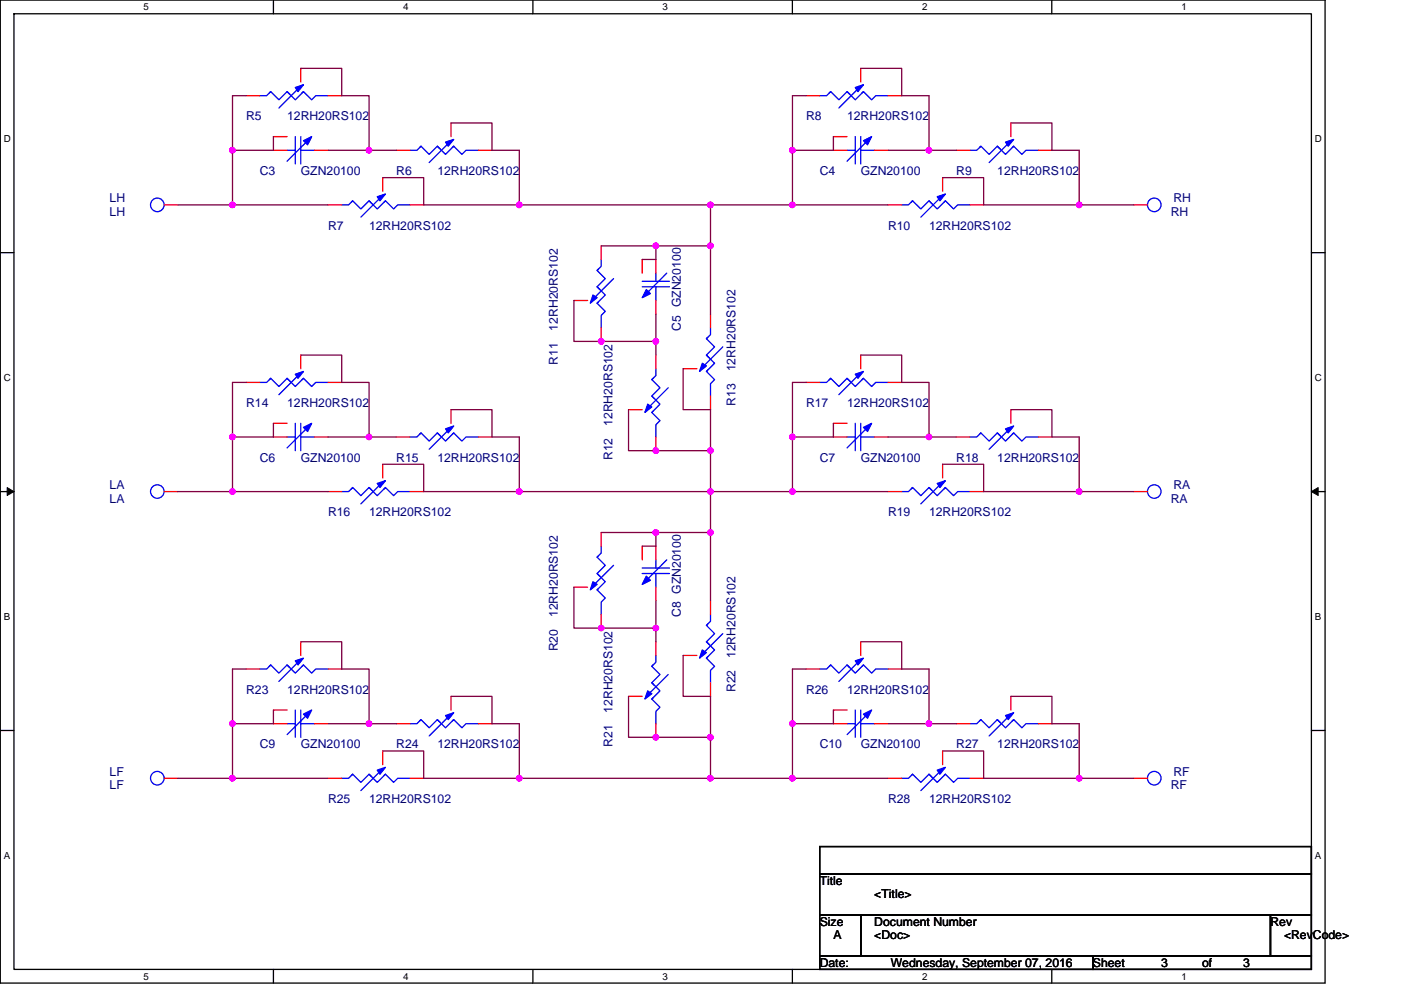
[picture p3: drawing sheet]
<svg xmlns="http://www.w3.org/2000/svg" width="297mm" height="210mm" viewBox="0 0 297 210" stroke-linecap="round" stroke-linejoin="round" font-family="sans-serif">
<path d="M.1 0h280.8v208.5h-280.8zM3 2.9h275v202.7h-275z" fill="none" stroke="#000" stroke-width=".28"/>
<g fill="#fff">
<path d="M30.5 .3h1.1v2.3h-1.1z"/>
<path d="M30.5 205.9h1.1v2.3h-1.1z"/>
</g>
<path d="M58 0v2.9M58 205.6v2.9" fill="none" stroke="#000" stroke-width=".28"/>
<g fill="#fff">
<path d="M85.5 .3h1.1v2.3h-1.1z"/>
<path d="M85.5 205.9h1.1v2.3h-1.1z"/>
</g>
<path d="M113 0v2.9M113 205.6v2.9" fill="none" stroke="#000" stroke-width=".28"/>
<g fill="#fff">
<path d="M140.5 .3h1.1v2.3h-1.1z"/>
<path d="M140.5 205.9h1.1v2.3h-1.1z"/>
</g>
<path d="M168 0v2.9M168 205.6v2.9" fill="none" stroke="#000" stroke-width=".28"/>
<g fill="#fff">
<path d="M195.5 .3h1.2v2.3h-1.2z"/>
<path d="M195.5 205.9h1.2v2.3h-1.2z"/>
</g>
<path d="M223 0v2.9M223 205.6v2.9" fill="none" stroke="#000" stroke-width=".28"/>
<g fill="#fff">
<path d="M250.5 .3h1.2v2.3h-1.2z"/>
<path d="M250.5 205.9h1.2v2.3h-1.2z"/>
<path d="M.8 28.3h1.5v2.3h-1.5z"/>
<path d="M278.8 28.3h1.5v2.3h-1.5z"/>
<path d="M.8 78.9h1.5v2.3h-1.5z"/>
<path d="M278.8 78.9h1.5v2.3h-1.5z"/>
</g>
<path d="M.1 53.6h2.9M278 53.6h2.9" fill="none" stroke="#000" stroke-width=".28"/>
<g fill="#fff">
<path d="M.8 129.6h1.4v2.3h-1.4z"/>
<path d="M278.8 129.6h1.4v2.3h-1.4z"/>
</g>
<path d="M.1 104.3h2.9M278 104.3h2.9" fill="none" stroke="#000" stroke-width=".28"/>
<path d="M1.5 103.4l1.5 .9-1.5 .8zM278 104.3l1.5-.9v1.7z" fill="#000" stroke="#000" stroke-width=".21"/>
<g fill="#fff">
<path d="M.8 180.3h1.4v2.3h-1.4z"/>
<path d="M278.8 180.3h1.4v2.3h-1.4z"/>
</g>
<path d="M.1 154.9h2.9M278 154.9h2.9M173.8 179.6h104.2v5.7h-104.2zM173.8 194h8.7v8.7h-8.7zM173.8 185.3h104.2v8.7h-104.2zM182.5 194h86.9v8.7h-86.9zM269.4 194h8.6v8.7h-8.6zM173.8 202.7h57.9v2.9h-57.9zM231.7 202.7h46.3v2.9h-46.3z" fill="none" stroke="#000" stroke-width=".28"/>
<g fill="#00f" stroke="#00f" stroke-width=".28">
<path d="M183.1 151.5l1.7-.9-.9 1.7z" fill-rule="evenodd"/>
<path d="M94.5 30.1l1.7-.5-1.2 1.4z" fill-rule="evenodd"/>
<path d="M148.9 137.9l.9 .5-1.5 1.2z" fill-rule="evenodd"/>
<path d="M94.5 151.8l1.7-.6-1.2 1.4z" fill-rule="evenodd"/>
<path d="M125.7 62.6l.9 .5-1.4 1.2z" fill-rule="evenodd"/>
<path d="M137 61.4l.9 .9-1.7 .8z" fill-rule="evenodd"/>
<path d="M125.7 123.4l.9 .6-1.4 1.1z" fill-rule="evenodd"/>
<path d="M80 102.5l1.7-.5-1.1 1.4z" fill-rule="evenodd"/>
<path d="M213.2 30.1l1.7-.5-1.1 1.4z" fill-rule="evenodd"/>
<path d="M213.2 91l1.7-.6-1.1 1.4z" fill-rule="evenodd"/>
<path d="M80 41.7l1.7-.6-1.1 1.5z" fill-rule="evenodd"/>
<path d="M62.6 79.4l1.7-.6-1.1 1.4z" fill-rule="evenodd"/>
<path d="M80 163.3l1.7-.5-1.1 1.4z" fill-rule="evenodd"/>
<path d="M213.2 151.8l1.7-.6-1.1 1.4z" fill-rule="evenodd"/>
<path d="M62.6 140.2l1.7-.6-1.1 1.4z" fill-rule="evenodd"/>
<path d="M137 122.2l.9 .9-1.7 .9z" fill-rule="evenodd"/>
<path d="M64.3 90.7l1.8-.9-.9 1.7z" fill-rule="evenodd"/>
<path d="M198.7 41.7l1.7-.6-1.1 1.5z" fill-rule="evenodd"/>
<path d="M198.7 102.5l1.7-.5-1.1 1.4z" fill-rule="evenodd"/>
<path d="M64.3 151.5l1.8-.9-.9 1.7z" fill-rule="evenodd"/>
<path d="M137.3 85.7l.9 .6-1.5 1.2z" fill-rule="evenodd"/>
<path d="M62.6 18.6l1.7-.6-1.1 1.4z" fill-rule="evenodd"/>
<path d="M181.3 18.6l1.8-.6-1.2 1.4z" fill-rule="evenodd"/>
<path d="M137.3 146.5l.9 .6-1.5 1.2z" fill-rule="evenodd"/>
<path d="M181.3 79.4l1.8-.6-1.2 1.4z" fill-rule="evenodd"/>
<path d="M198.7 163.3l1.7-.5-1.1 1.4z" fill-rule="evenodd"/>
<path d="M181.3 140.2l1.8-.6-1.2 1.4z" fill-rule="evenodd"/>
<path d="M183.1 29.8l1.7-.8-.9 1.7z" fill-rule="evenodd"/>
<path d="M183.1 90.7l1.7-.9-.9 1.7z" fill-rule="evenodd"/>
<path d="M94.5 91l1.7-.6-1.2 1.4z" fill-rule="evenodd"/>
<path d="M148.9 77l.9 .6-1.5 1.2z" fill-rule="evenodd"/>
<path d="M64.3 29.8l1.8-.8-.9 1.7z" fill-rule="evenodd"/>
</g>
<g fill="none" stroke="#00f" stroke-width=".28">
<path d="M57.4 19.4l-.3 .3M60.9 19.4l.5 .6M63.5 18.6l-4.4 4.3M64.3 19.4l-.3 .3M176.1 19.4l-.3 .3M179.6 19.4l.6 .6M182.2 18.6l-4.3 4.3M183.1 19.4l-.3 .3M55.1 20.3h1.4l.9-.9 1.7 1.8 1.8-1.8 1.7 1.8 1.7-1.8 1.8 1.8 .8-.9h2.7M60.9 31.9h1.7M62.6 29v5.8M63.8 29v5.8"/>
<path d="M63.8 31.9h2.9M64.9 30.1l-4 4.1M86.9 31.9h1.5l.9-.9 1.7 1.7 1.7-1.7 1.8 1.7 1.7-1.7 1.7 1.7 .9-.8h2.6M89.3 31l-.3 .3M92.7 31l.6 .6M95.3 30.1l-4.3 4.4M96.2 31l-.3 .3M173.8 20.3h1.5l.8-.9 1.8 1.8 1.7-1.8 1.7 1.8 1.8-1.8 1.7 1.8 .9-.9h2.6M179.6 31.9h1.7M181.3 29v5.8M182.5 29v5.8M182.5 31.9h2.9"/>
<path d="M183.6 30.1l-4 4.1M205.7 31.9h1.4l.9-.9 1.7 1.7 1.8-1.7 1.7 1.7 1.7-1.7 1.8 1.7 .8-.8h2.6M208 31l-.3 .3M211.5 31l.5 .6M214.1 30.1l-4.4 4.4M214.9 31l-.3 .3M72.5 43.5h1.4l.9-.9 1.7 1.7 1.7-1.7 1.8 1.7 1.7-1.7 1.8 1.7 .8-.8h2.6M74.8 42.6l-.3 .3M78.2 42.6l.6 .6M80.9 41.7l-4.4 4.4M81.7 42.6l-.3 .3M126.9 57.1l-.3 .3"/>
<path d="M127.5 55v1.5l-.9 .9 1.7 1.7-1.7 1.7 1.7 1.8-1.7 1.7 1.7 1.7-.8 .9v2.6M130.1 59.1l-4.4 4.3M136.2 59.7h5.7M139.1 57.9v1.8M141.4 57.9l-4.1 4.1M191.2 43.5h1.4l.9-.9 1.7 1.7 1.8-1.7 1.7 1.7 1.7-1.7 1.8 1.7 .8-.8h2.7M193.5 42.6l-.3 .3M197 42.6l.5 .6M199.6 41.7l-4.4 4.4M200.4 42.6l-.3 .3M63.5 79.4l-4.4 4.3M126.6 60.8l.6 .6"/>
<path d="M126.9 64l-.3 .3M136.2 60.8h5.7M139.1 78.2v1.5l-.9 .8 1.7 1.8-1.7 1.7 1.7 1.7-1.7 1.8 1.7 1.7-.8 .9v2.6M139.1 60.8v2.9M149.8 75.3l.5 .6M150 71.5l-.2 .3M150 78.5l-.2 .3M150.6 69.5v1.5l-.8 .8 1.7 1.8-1.7 1.7 1.7 1.7-1.7 1.8 1.7 1.7-.9 .9v2.6M153.2 73.6l-4.3 4.3M182.2 79.4l-4.3 4.3M55.1 81.1h1.4l.9-.9 1.7 1.8 1.8-1.8 1.7 1.8 1.7-1.8 1.8 1.8 .8-.9h2.7M57.4 80.2l-.3 .3"/>
<path d="M60.9 92.7h1.7M60.9 80.2l.5 .6M62.6 89.8v5.8M63.8 89.8v5.8M63.8 92.7h2.9M64.3 80.2l-.3 .3M64.9 91l-4 4M86.9 92.7h1.5l.9-.9 1.7 1.8 1.7-1.8 1.8 1.8 1.7-1.8 1.7 1.8 .9-.9h2.6M89.3 91.8l-.3 .3M92.7 91.8l.6 .6M95.3 91l-4.3 4.3M96.2 91.8l-.3 .3"/>
<path d="M138.2 84l.6 .6M138.5 80.2l-.3 .3M138.5 87.2l-.3 .3M141.7 82.3l-4.4 4.3M173.8 81.1h1.5l.8-.9 1.8 1.8 1.7-1.8 1.7 1.8 1.8-1.8 1.7 1.8 .9-.9h2.6M176.1 80.2l-.3 .3M179.6 92.7h1.7M179.6 80.2l.6 .6M181.3 89.8v5.8M182.5 89.8v5.8M182.5 92.7h2.9M183.1 80.2l-.3 .3"/>
<path d="M183.6 91l-4 4M205.7 92.7h1.4l.9-.9 1.7 1.8 1.8-1.8 1.7 1.8 1.7-1.8 1.8 1.8 .8-.9h2.6M208 91.8l-.3 .3M211.5 91.8l.5 .6M214.1 91l-4.4 4.3M214.9 91.8l-.3 .3M72.5 104.3h1.4l.9-.9 1.7 1.7 1.7-1.7 1.8 1.7 1.7-1.7 1.8 1.7 .8-.8h2.6M74.8 103.4l-.3 .3M78.2 103.4l.6 .6M80.9 102.5l-4.4 4.4M81.7 103.4l-.3 .3M126.9 117.9l-.3 .3"/>
<path d="M127.5 115.8v1.5l-.9 .9 1.7 1.7-1.7 1.7 1.7 1.8-1.7 1.7 1.7 1.8-.8 .8v2.6M130.1 119.9l-4.4 4.3M139.1 118.7v1.8M141.4 118.7l-4.1 4.1M191.2 104.3h1.4l.9-.9 1.7 1.7 1.8-1.7 1.7 1.7 1.7-1.7 1.8 1.7 .8-.8h2.7M193.5 103.4l-.3 .3M197 103.4l.5 .6M199.6 102.5l-4.4 4.4M200.4 103.4l-.3 .3M126.6 121.6l.6 .6M126.9 124.8l-.3 .3M136.2 120.5h5.7"/>
<path d="M136.2 121.6h5.7M139.1 139v1.5l-.9 .8 1.7 1.8-1.7 1.7 1.7 1.7-1.7 1.8 1.7 1.7-.8 .9v2.6M139.1 121.6v2.9M149.8 136.1l.5 .6M150 132.4l-.2 .3M150 139.3l-.2 .3M150.6 130.3v1.5l-.8 .9 1.7 1.7-1.7 1.7 1.7 1.8-1.7 1.7 1.7 1.7-.9 .9v2.6M153.2 134.4l-4.3 4.3M55.1 141.9h1.4l.9-.9 1.7 1.8 1.8-1.8 1.7 1.8 1.7-1.8 1.8 1.8 .8-.9h2.7M57.4 141l-.3 .3M60.9 153.5h1.7M60.9 141l.5 .6"/>
<path d="M62.6 150.6v5.8M63.5 140.2l-4.4 4.3M63.8 150.6v5.8M63.8 153.5h2.9M64.3 141l-.3 .3M64.9 151.8l-4 4M86.9 153.5h1.5l.9-.9 1.7 1.8 1.7-1.8 1.8 1.8 1.7-1.8 1.7 1.8 .9-.9h2.6M89.3 152.6l-.3 .3M92.7 152.6l.6 .6M95.3 151.8l-4.3 4.3M96.2 152.6l-.3 .3M138.2 144.8l.6 .6"/>
<path d="M138.5 141l-.3 .3M138.5 148l-.3 .3M141.7 143.1l-4.4 4.3M173.8 141.9h1.5l.8-.9 1.8 1.8 1.7-1.8 1.7 1.8 1.8-1.8 1.7 1.8 .9-.9h2.6M176.1 141l-.3 .3M179.6 153.5h1.7M179.6 141l.6 .6M181.3 150.6v5.8M182.2 140.2l-4.3 4.3M182.5 150.6v5.8M182.5 153.5h2.9M183.1 141l-.3 .3"/>
<path d="M183.6 151.8l-4 4M205.7 153.5h1.4l.9-.9 1.7 1.8 1.8-1.8 1.7 1.8 1.7-1.8 1.8 1.8 .8-.9h2.6M208 152.6l-.3 .3M211.5 152.6l.5 .6M214.1 151.8l-4.4 4.3M214.9 152.6l-.3 .3M72.5 165.1h1.4l.9-.9 1.7 1.7 1.7-1.7 1.8 1.7 1.7-1.7 1.8 1.7 .8-.8h2.6M74.8 164.2l-.3 .3M78.2 164.2l.6 .6M80.9 163.3l-4.4 4.4M81.7 164.2l-.3 .3M191.2 165.1h1.4l.9-.9 1.7 1.7 1.8-1.7 1.7 1.7 1.7-1.7 1.8 1.7 .8-.8h2.7"/>
<path d="M193.5 164.2l-.3 .3M197 164.2l.5 .6M199.6 163.3l-4.4 4.4M200.4 164.2l-.3 .3"/>
<circle cx="33.4" cy="43.5" r="1.44"/>
<circle cx="244.7" cy="43.5" r="1.44"/>
<circle cx="33.4" cy="104.3" r="1.43"/>
<circle cx="244.7" cy="104.3" r="1.43"/>
<circle cx="33.4" cy="165.1" r="1.44"/>
<circle cx="244.7" cy="165.1" r="1.44"/>
</g>
<g fill="none" stroke="#f00" stroke-width=".28">
<path d="M63.8 14.5v2.9M182.5 14.5v2.9M52.2 20.3h2.9M58 31.9h2.9M58 29h2.9M66.7 31.9h2.9M69.6 20.3h2.9M81.1 37.7v2.9M84 31.9h2.9M95.6 26.1v2.9M101.4 31.9h2.9M170.9 20.3h2.9"/>
<path d="M176.7 31.9h2.9M176.7 29h2.9M185.4 31.9h2.9M188.3 20.3h2.9M199.9 37.7v2.9M202.8 31.9h2.9M214.3 26.1v2.9M220.1 31.9h2.9M34.8 43.5h2.9M69.6 43.5h2.9M86.9 43.5h2.9M127.5 52.2v2.8"/>
<path d="M136.2 55v2.9M139.1 55v2.9M188.3 43.5h2.9M205.7 43.5h2.9M240.4 43.5h2.9M63.8 75.3v2.9M121.7 63.7h2.9M127.5 69.5v2.9M139.1 63.7v2.9M139.1 75.3v2.9M144.8 78.2h2.9M150.6 66.6v2.9"/>
<path d="M182.5 75.3v2.9M52.2 81.1h2.9M58 92.7h2.9M58 89.8h2.9M66.7 92.7h2.9M69.6 81.1h2.9M81.1 98.5v2.9M84 92.7h2.9M95.6 86.9v2.9M101.4 92.7h2.9M133.3 86.9h2.9M139.1 92.7v2.9"/>
<path d="M150.6 84v2.9M170.9 81.1h2.9M176.7 92.7h2.9M176.7 89.8h2.9M185.4 92.7h2.9M188.3 81.1h2.9M199.9 98.5v2.9M202.8 92.7h2.9M214.3 86.9v2.9M220.1 92.7h2.9M34.8 104.3h2.9M69.6 104.3h2.9"/>
<path d="M86.9 104.3h2.9M127.5 112.9v2.9M136.2 115.8v2.9M139.1 115.8v2.9M188.3 104.3h2.9M205.7 104.3h2.9M240.4 104.3h2.9M63.8 136.1v2.9M121.7 124.5h2.9M127.5 130.3v2.9M139.1 124.5v2.9M139.1 136.1v2.9"/>
<path d="M144.8 139h2.9M150.6 127.4v2.9M182.5 136.1v2.9M52.2 141.9h2.9M58 153.5h2.9M58 150.6h2.9M66.7 153.5h2.9M69.6 141.9h2.9M81.1 159.3v2.9M84 153.5h2.9M95.6 147.7v2.9M101.4 153.5h2.9"/>
<path d="M133.3 147.7h2.9M139.1 153.5v2.9M150.6 144.8v2.9M170.9 141.9h2.9M176.7 153.5h2.9M176.7 150.6h2.9M185.4 153.5h2.9M188.3 141.9h2.9M199.9 159.3v2.9M202.8 153.5h2.9M214.3 147.7v2.9M220.1 153.5h2.9"/>
<path d="M34.8 165.1h2.9M69.6 165.1h2.9M86.9 165.1h2.9M188.3 165.1h2.9M205.7 165.1h2.9M240.4 165.1h2.9"/>
</g>
<g fill="none" stroke="#800040" stroke-width=".28">
<path d="M63.8 14.5h8.7v5.8h5.7v11.6M182.5 14.5h8.7v5.8h5.8v11.6M49.3 31.9v11.6h20.3M52.2 20.3h-2.9v11.6M58 29v2.9h-8.7M69.6 31.9h8.6M78.2 31.9h5.8M81.1 37.7h8.7v5.8h20.3M95.6 26.1h8.7v5.8h5.8v11.6M168 31.9v11.6M170.9 20.3h-2.9v11.6M176.7 29v2.9h-8.7"/>
<path d="M188.3 31.9h8.7M197 31.9h5.8M199.9 37.7h8.7v5.8h20.2M214.3 26.1h8.7v5.8h5.8v11.6M37.7 43.5h11.6M110.1 43.5h40.5M127.5 52.2h11.6M139.1 52.2h11.5v14.4M139.1 52.2v2.8h-2.9M150.6 43.5v8.7M150.6 43.5h17.4M168 43.5h20.3"/>
<path d="M228.8 43.5h11.6M63.8 75.3h8.7v5.8h5.7v11.6M121.7 63.7v8.7h17.4M139.1 66.6v5.8M139.1 72.4v2.9M144.8 78.2v8.7h5.8v8.7M182.5 75.3h8.7v5.8h5.8v11.6M49.3 92.7v11.6h20.3M52.2 81.1h-2.9v11.6M58 89.8v2.9h-8.7M69.6 92.7h8.6M78.2 92.7h5.8"/>
<path d="M81.1 98.5h8.7v5.8h20.3M95.6 86.9h8.7v5.8h5.8v11.6M133.3 86.9v8.7h17.3M150.6 95.6v8.7h17.4M168 92.7v11.6M170.9 81.1h-2.9v11.6M176.7 89.8v2.9h-8.7M188.3 92.7h8.7M197 92.7h5.8M199.9 98.5h8.7v5.8h20.2M214.3 86.9h8.7v5.8h5.8v11.6M37.7 104.3h11.6"/>
<path d="M110.1 104.3h40.5v8.6M127.5 112.9h11.6M139.1 112.9v2.9h-2.9M139.1 112.9h11.5v14.5M168 104.3h20.3M228.8 104.3h11.6M63.8 136.1h8.7v5.8h5.7v11.6M121.7 124.5v8.7h17.4M139.1 127.4v5.8M139.1 133.2v2.9M144.8 139v8.7h5.8v8.7M182.5 136.1h8.7v5.8h5.8v11.6"/>
<path d="M49.3 153.5v11.6h20.3M52.2 141.9h-2.9v11.6M58 150.6v2.9h-8.7M69.6 153.5h8.6M78.2 153.5h5.8M81.1 159.3h8.7v5.8h20.3M95.6 147.7h8.7v5.8h5.8v11.6M133.3 147.7v8.7h17.3M150.6 156.4v8.7M168 153.5v11.6h20.3M170.9 141.9h-2.9v11.6M176.7 150.6v2.9h-8.7"/>
<path d="M188.3 153.5h8.7M197 153.5h5.8M199.9 159.3h8.7v5.8h20.2M214.3 147.7h8.7v5.8h5.8v11.6M37.7 165.1h11.6M110.1 165.1h40.5M150.6 165.1h17.4M228.8 165.1h11.6"/>
</g>
<g fill="#f0f" stroke="#f0f" stroke-width=".28">
<circle cx="49.3" cy="31.9" r=".57"/>
<circle cx="78.2" cy="31.9" r=".57"/>
<circle cx="168" cy="31.9" r=".57"/>
<circle cx="197" cy="31.9" r=".57"/>
<circle cx="168" cy="43.5" r=".57"/>
<circle cx="228.8" cy="43.5" r=".57"/>
<circle cx="139" cy="72.4" r=".57"/>
<circle cx="150.6" cy="52.1" r=".57"/>
<circle cx="139" cy="52.1" r=".57"/>
<circle cx="150.6" cy="95.6" r=".57"/>
<circle cx="139" cy="95.6" r=".57"/>
<circle cx="78.2" cy="92.7" r=".57"/>
<circle cx="49.3" cy="92.7" r=".57"/>
<circle cx="168" cy="92.7" r=".57"/>
<circle cx="197" cy="92.7" r=".57"/>
<circle cx="168" cy="104.3" r=".57"/>
<circle cx="228.8" cy="104.3" r=".57"/>
<circle cx="139" cy="133.2" r=".57"/>
<circle cx="150.6" cy="112.9" r=".57"/>
<circle cx="139" cy="112.9" r=".57"/>
<circle cx="150.6" cy="156.4" r=".57"/>
<circle cx="139" cy="156.4" r=".57"/>
<circle cx="78.2" cy="153.5" r=".57"/>
<circle cx="49.3" cy="165.1" r=".57"/>
<circle cx="49.3" cy="153.5" r=".57"/>
<circle cx="197" cy="153.5" r=".57"/>
<circle cx="168" cy="165.1" r=".57"/>
<circle cx="168" cy="153.5" r=".57"/>
<circle cx="228.8" cy="165.1" r=".57"/>
<circle cx="150.6" cy="43.5" r=".57"/>
<circle cx="110.1" cy="43.5" r=".57"/>
<circle cx="150.6" cy="104.3" r=".57"/>
<circle cx="110.1" cy="104.3" r=".57"/>
<circle cx="150.6" cy="165.1" r=".57"/>
<circle cx="110.1" cy="165.1" r=".57"/>
<circle cx="49.3" cy="43.5" r=".57"/>
<circle cx="49.3" cy="104.3" r=".57"/>
<circle cx="127.5" cy="72.4" r=".57"/>
<circle cx="127.5" cy="133.2" r=".57"/>
</g>
<g font-size="2.6" fill="#000080">
<text x="52.2" y="25.5">R5</text>
<text x="60.9" y="25.5">12RH20RS102</text>
<text x="170.9" y="25.5">R8</text>
<text x="179.6" y="25.5">12RH20RS102</text>
<text x="55.1" y="37.1">C3</text>
<text x="63.8" y="37.1">GZN20100</text>
<text x="84" y="37.1">R6</text>
<text x="92.7" y="37.1">12RH20RS102</text>
<text x="173.8" y="37.1">C4</text>
<text x="182.5" y="37.1">GZN20100</text>
<text x="202.8" y="37.1">R9</text>
<text x="211.5" y="37.1">12RH20RS102</text>
<text x="23.2" y="42.9">LH</text>
<text x="23.2" y="45.8">LH</text>
<text x="248.2" y="45.8">RH</text>
<text x="248.8" y="42.9">RH</text>
<text x="69.6" y="48.7">R7</text>
<text x="78.2" y="48.7">12RH20RS102</text>
<text x="188.3" y="48.7">R10</text>
<text x="197" y="48.7">12RH20RS102</text>
<text x="118.3" y="70.1" transform="rotate(-90 118.3 70.1)">12RH20RS102</text>
<text x="144.4" y="70.1" transform="rotate(-90 144.4 70.1)">C5 GZN20100</text>
<text x="118.3" y="77.3" transform="rotate(-90 118.3 77.3)">R11</text>
<text x="156" y="78.8" transform="rotate(-90 156 78.8)">12RH20RS102</text>
<text x="52.2" y="86.3">R14</text>
<text x="60.9" y="86.3">12RH20RS102</text>
<text x="156" y="86" transform="rotate(-90 156 86)">R13</text>
<text x="170.9" y="86.3">R17</text>
<text x="179.6" y="86.3">12RH20RS102</text>
<text x="129.9" y="90.4" transform="rotate(-90 129.9 90.4)">12RH20RS102</text>
<text x="55.1" y="97.9">C6</text>
<text x="63.8" y="97.9">GZN20100</text>
<text x="84" y="97.9">R15</text>
<text x="92.7" y="97.9">12RH20RS102</text>
<text x="129.9" y="97.6" transform="rotate(-90 129.9 97.6)">R12</text>
<text x="173.8" y="97.9">C7</text>
<text x="182.5" y="97.9">GZN20100</text>
<text x="202.8" y="97.9">R18</text>
<text x="211.5" y="97.9">12RH20RS102</text>
<text x="23.2" y="103.7">LA</text>
<text x="23.2" y="106.6">LA</text>
<text x="248.2" y="106.6">RA</text>
<text x="248.8" y="103.7">RA</text>
<text x="69.6" y="109.5">R16</text>
<text x="78.2" y="109.5">12RH20RS102</text>
<text x="188.3" y="109.5">R19</text>
<text x="197" y="109.5">12RH20RS102</text>
<text x="118.3" y="130.9" transform="rotate(-90 118.3 130.9)">12RH20RS102</text>
<text x="144.4" y="130.9" transform="rotate(-90 144.4 130.9)">C8 GZN20100</text>
<text x="118.3" y="138.2" transform="rotate(-90 118.3 138.2)">R20</text>
<text x="156" y="139.6" transform="rotate(-90 156 139.6)">12RH20RS102</text>
<text x="52.2" y="147.1">R23</text>
<text x="60.9" y="147.1">12RH20RS102</text>
<text x="156" y="146.8" transform="rotate(-90 156 146.8)">R22</text>
<text x="170.9" y="147.1">R26</text>
<text x="179.6" y="147.1">12RH20RS102</text>
<text x="129.9" y="151.2" transform="rotate(-90 129.9 151.2)">12RH20RS102</text>
<text x="55.1" y="158.7">C9</text>
<text x="63.8" y="158.7">GZN20100</text>
<text x="84" y="158.7">R24</text>
<text x="92.7" y="158.7">12RH20RS102</text>
<text x="129.9" y="158.4" transform="rotate(-90 129.9 158.4)">R21</text>
<text x="173.8" y="158.7">C10</text>
<text x="182.5" y="158.7">GZN20100</text>
<text x="202.8" y="158.7">R27</text>
<text x="211.5" y="158.7">12RH20RS102</text>
<text x="23.2" y="164.5">LF</text>
<text x="23.2" y="167.4">LF</text>
<text x="248.2" y="167.4">RF</text>
<text x="248.8" y="164.5">RF</text>
<text x="69.6" y="170.3">R25</text>
<text x="78.2" y="170.3">12RH20RS102</text>
<text x="188.3" y="170.3">R28</text>
<text x="197" y="170.3">12RH20RS102</text>
</g>
<g font-size="2.6">
<text x="173.8" y="187.7">Title</text>
<text x="185.4" y="190.6">&lt;Title&gt;</text>
<text x="173.8" y="196.4">Size</text>
<text x="185.4" y="196.4">Document Number</text>
<text x="269.4" y="196.4">Rev</text>
<text x="176.7" y="199.3">A</text>
<text x="185.4" y="199.3">&lt;Doc&gt;</text>
<text x="272.2" y="199.3">&lt;RevCode&gt;</text>
<text x="173.8" y="205">Date:</text>
<text x="188.9" y="205">Wednesday, September 07, 2016</text>
<text x="231.7" y="205">Sheet</text>
<text x="246.2" y="205">3</text>
<text x="254.9" y="205">of</text>
<text x="263.6" y="205">3</text>
</g>
<g font-size="2.1">
<text x="30.5" y="2.2">5</text>
<text x="85.5" y="2.2">4</text>
<text x="140.5" y="2.2">3</text>
<text x="195.5" y="2.2">2</text>
<text x="250.5" y="2.2">1</text>
<text x=".8" y="30.1">D</text>
<text x="278.8" y="30.1">D</text>
<text x=".8" y="80.8">C</text>
<text x="278.8" y="80.8">C</text>
<text x=".8" y="131.4">B</text>
<text x="278.8" y="131.4">B</text>
<text x=".8" y="182.1">A</text>
<text x="278.8" y="182.1">A</text>
<text x="30.5" y="207.8">5</text>
<text x="85.5" y="207.8">4</text>
<text x="140.5" y="207.8">3</text>
<text x="195.5" y="207.8">2</text>
<text x="250.5" y="207.8">1</text>
</g>
</svg>
